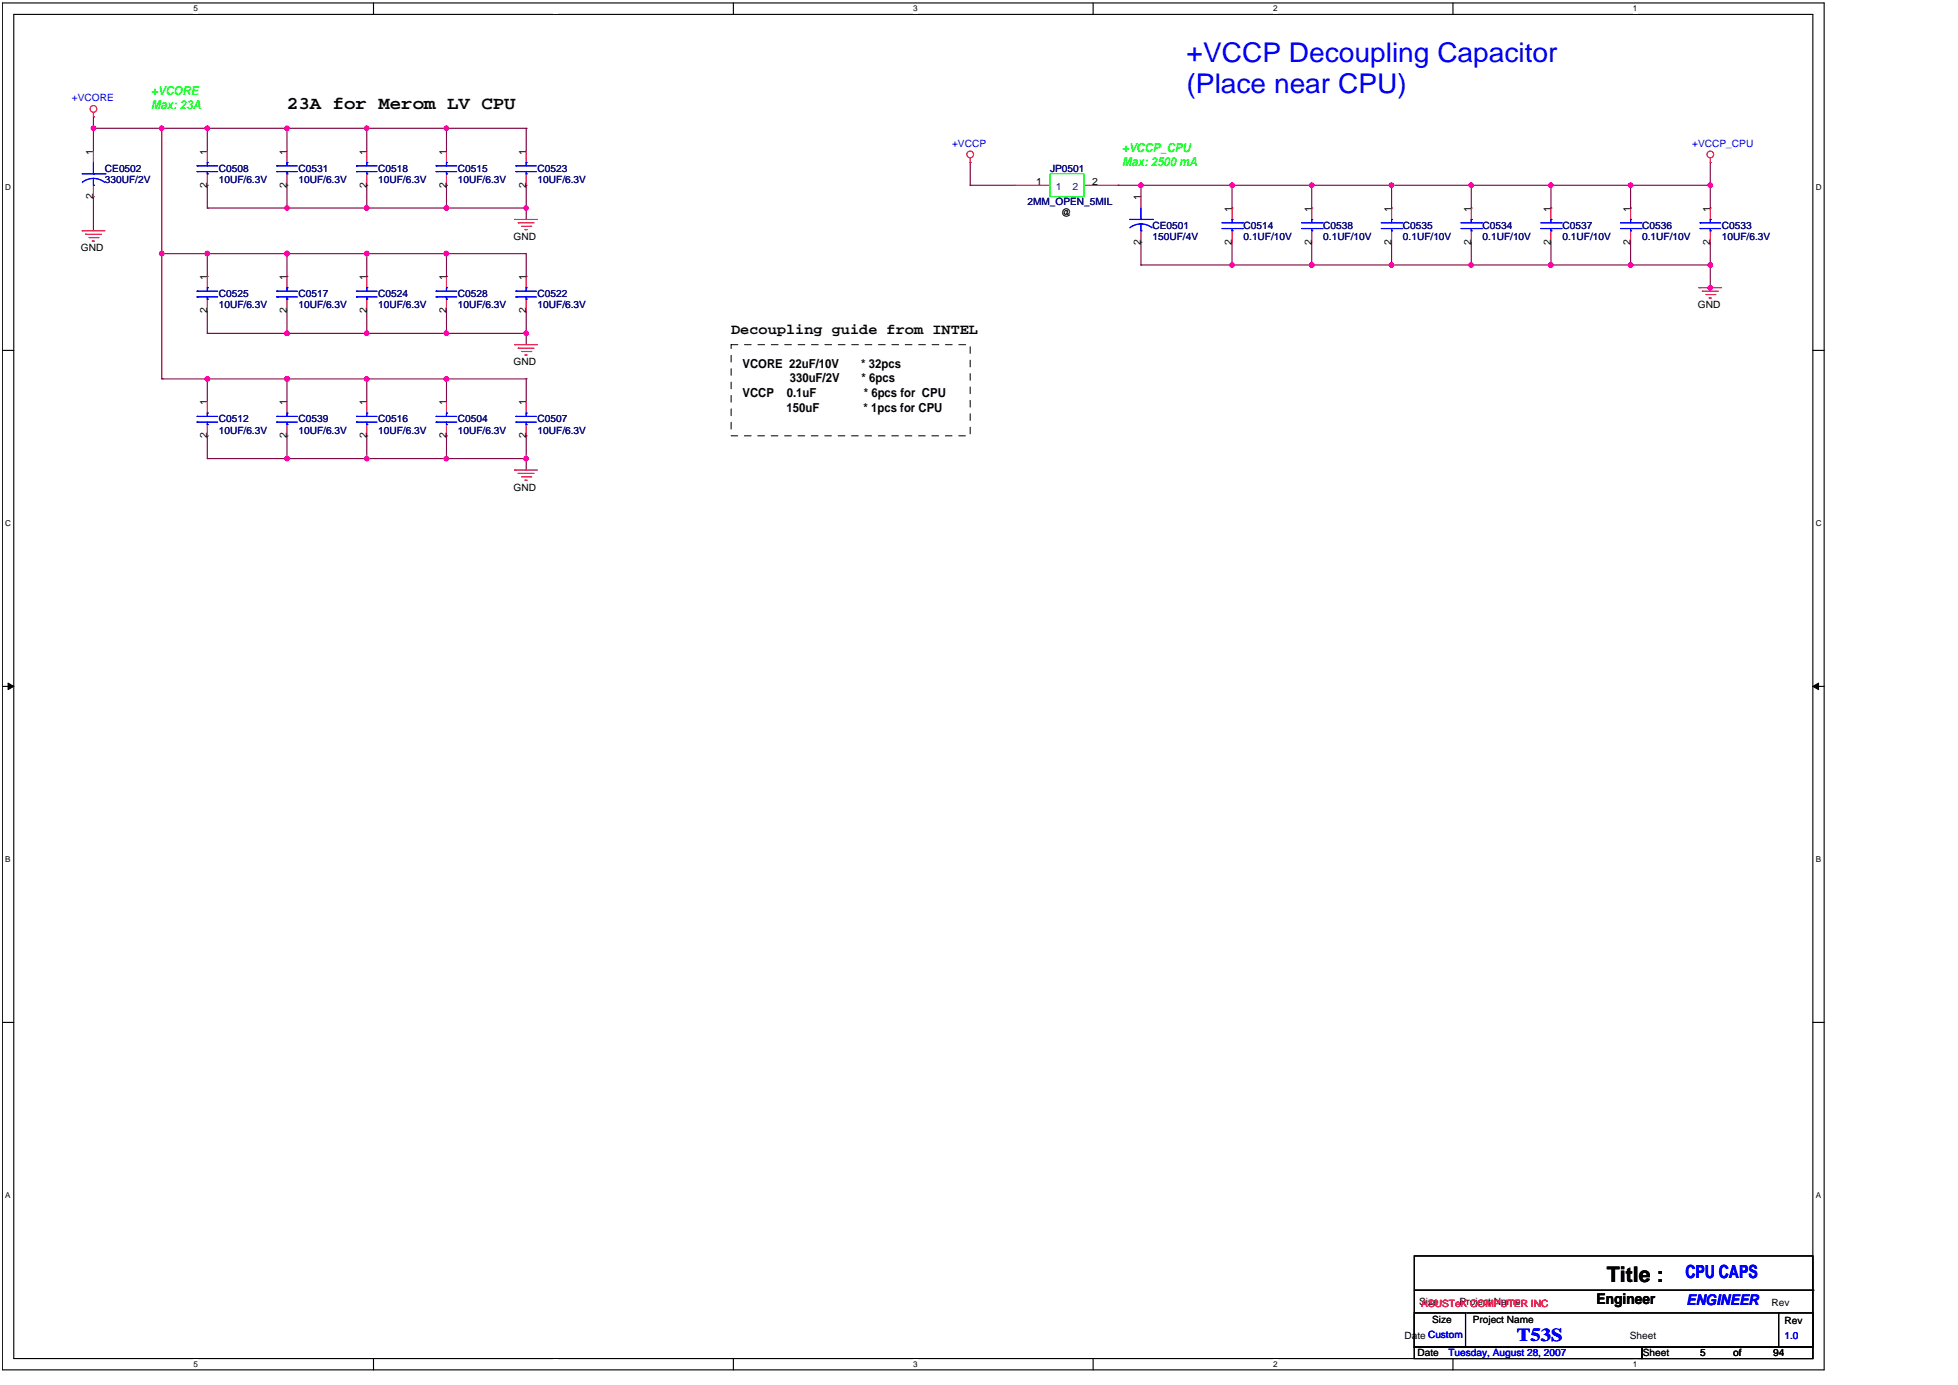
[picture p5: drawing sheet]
<svg xmlns="http://www.w3.org/2000/svg" width="297mm" height="210mm" viewBox="0 0 297 210" stroke-linecap="round" stroke-linejoin="round" font-family="sans-serif">
<path d="M.4 .4h276.3v207.3h-276.3zM2.1 2.2h272.9v203.8h-272.9z" fill="none" stroke="#000" stroke-width=".17"/>
<g fill="#fff">
<path d="M29.4 .6h.6v1.4h-.6z"/>
<path d="M29.4 206.2h.6v1.4h-.6z"/>
</g>
<path d="M56.7 .4v1.8M56.7 206v1.7" fill="none" stroke="#000" stroke-width=".17"/>
<g fill="#fff">
<path d="M83.9 .6h.7v1.4h-.7z"/>
<path d="M83.9 206.2h.7v1.4h-.7z"/>
</g>
<path d="M111.2 .4v1.8M111.2 206v1.7" fill="none" stroke="#000" stroke-width=".17"/>
<g fill="#fff">
<path d="M138.5 .6h.7v1.4h-.7z"/>
<path d="M138.5 206.2h.7v1.4h-.7z"/>
</g>
<path d="M165.8 .4v1.8M165.8 206v1.7" fill="none" stroke="#000" stroke-width=".17"/>
<g fill="#fff">
<path d="M193.1 .6h.6v1.4h-.6z"/>
<path d="M193.1 206.2h.6v1.4h-.6z"/>
</g>
<path d="M220.4 .4v1.8M220.4 206v1.7" fill="none" stroke="#000" stroke-width=".17"/>
<g fill="#fff">
<path d="M247.7 .6h.6v1.4h-.6z"/>
<path d="M247.7 206.2h.6v1.4h-.6z"/>
<path d="M.8 27.6h.8v1.4h-.8z"/>
<path d="M275.4 27.6h.9v1.4h-.9z"/>
<path d="M.8 78.6h.8v1.4h-.8z"/>
<path d="M275.4 78.6h.9v1.4h-.9z"/>
</g>
<path d="M.4 53.1h1.7M275 53.1h1.7" fill="none" stroke="#000" stroke-width=".17"/>
<g fill="#fff">
<path d="M.8 129.5h.8v1.4h-.8z"/>
<path d="M275.4 129.5h.8v1.4h-.8z"/>
</g>
<path d="M.4 104.1h1.7M275 104.1h1.7" fill="none" stroke="#000" stroke-width=".17"/>
<path d="M1.2 103.6l.9 .5-.9 .5zM275 104.1l.8-.5v1z" fill="#000"/>
<path d="M1.2 103.6l.9 .5-.9 .5zM275 104.1l.8-.5v1z" fill="none" stroke="#000" stroke-width=".15"/>
<g fill="#fff">
<path d="M.8 180.5h.8v1.4h-.8z"/>
<path d="M275.4 180.5h.8v1.4h-.8z"/>
</g>
<path d="M.4 155h1.7M275 155h1.7" fill="none" stroke="#000" stroke-width=".17"/>
<path d="M43.5 19.5h12.1M43.5 19.5h.1M31.4 38.5v3.4M31.4 41.9h.1" fill="none" stroke="#800040" stroke-width=".17"/>
<circle cx="43.5" cy="19.4" r=".33" fill="#f0f"/>
<circle cx="43.5" cy="19.4" r=".33" fill="none" stroke="#f0f" stroke-width=".17"/>
<path d="M67.7 19.5h12.1M67.7 19.5h.1" fill="none" stroke="#800040" stroke-width=".17"/>
<circle cx="67.7" cy="19.4" r=".33" fill="#f0f"/>
<circle cx="67.7" cy="19.4" r=".33" fill="none" stroke="#f0f" stroke-width=".17"/>
<path d="M79.8 19.5h.1M79.8 19.5v3.4M43.5 38.5v3.4M247.3 31.5h.1M247.3 28.1v3.4M43.5 50.5h12.1M43.5 41.9h.1M43.5 50.5h.1M67.7 50.5h.1M67.7 47.1v3.4M43.5 66.1h.1M43.5 66.1v3.4" fill="none" stroke="#800040" stroke-width=".17"/>
<circle cx="55.6" cy="50.5" r=".34" fill="#f0f"/>
<circle cx="55.6" cy="50.5" r=".34" fill="none" stroke="#f0f" stroke-width=".17"/>
<circle cx="43.5" cy="50.5" r=".34" fill="#f0f"/>
<circle cx="43.5" cy="50.5" r=".34" fill="none" stroke="#f0f" stroke-width=".17"/>
<path d="M24.5 19.5h.1M24.5 19.5h6.9M43.5 38.5h12.1M43.5 38.5h.1" fill="none" stroke="#800040" stroke-width=".17"/>
<circle cx="55.6" cy="38.4" r=".34" fill="#f0f"/>
<circle cx="55.6" cy="38.4" r=".34" fill="none" stroke="#f0f" stroke-width=".17"/>
<circle cx="43.5" cy="38.4" r=".34" fill="#f0f"/>
<circle cx="43.5" cy="38.4" r=".34" fill="none" stroke="#f0f" stroke-width=".17"/>
<path d="M67.7 57.4h12.1M67.7 57.4h.1" fill="none" stroke="#800040" stroke-width=".17"/>
<circle cx="67.7" cy="57.4" r=".34" fill="#f0f"/>
<circle cx="67.7" cy="57.4" r=".34" fill="none" stroke="#f0f" stroke-width=".17"/>
<path d="M67.7 38.5h12.1M67.7 38.5h.1" fill="none" stroke="#800040" stroke-width=".17"/>
<circle cx="67.7" cy="38.4" r=".34" fill="#f0f"/>
<circle cx="67.7" cy="38.4" r=".34" fill="none" stroke="#f0f" stroke-width=".17"/>
<path d="M31.4 38.5h12.1M31.4 38.5h.1" fill="none" stroke="#800040" stroke-width=".17"/>
<circle cx="43.5" cy="38.4" r=".34" fill="#f0f"/>
<circle cx="43.5" cy="38.4" r=".34" fill="none" stroke="#f0f" stroke-width=".17"/>
<circle cx="31.4" cy="38.4" r=".34" fill="#f0f"/>
<circle cx="31.4" cy="38.4" r=".34" fill="none" stroke="#f0f" stroke-width=".17"/>
<g fill="none" stroke="#800040" stroke-width=".17">
<path d="M31.4 28.1h.1M31.4 28.1v3.4M55.6 38.5v3.4M67.7 38.5v3.4M79.8 38.5v3.4M199 36.7v3.5M259.4 36.7v3.5M31.4 57.4h12.1M31.4 57.4h.1M55.6 41.9h.1M67.7 41.9h.1M79.8 57.4h.1"/>
<path d="M79.8 41.9h.1M79.8 57.4v3.5M199 40.2h.1M259.4 40.2h.1"/>
</g>
<circle cx="43.5" cy="57.4" r=".34" fill="#f0f"/>
<circle cx="43.5" cy="57.4" r=".34" fill="none" stroke="#f0f" stroke-width=".17"/>
<path d="M24.5 19.5h.1M24.5 19.5v19M55.6 19.5h.1M55.6 19.5v3.4" fill="none" stroke="#800040" stroke-width=".17"/>
<circle cx="24.5" cy="19.4" r=".33" fill="#f0f"/>
<circle cx="24.5" cy="19.4" r=".33" fill="none" stroke="#f0f" stroke-width=".17"/>
<path d="M43.5 19.5h.1M43.5 19.5v3.4M67.7 31.5h12.1M67.7 31.5h.1M55.6 69.5h.1M55.6 69.5h12.1" fill="none" stroke="#800040" stroke-width=".17"/>
<circle cx="79.8" cy="31.5" r=".33" fill="#f0f"/>
<circle cx="79.8" cy="31.5" r=".33" fill="none" stroke="#f0f" stroke-width=".17"/>
<circle cx="67.7" cy="31.5" r=".34" fill="#f0f"/>
<circle cx="67.7" cy="31.5" r=".34" fill="none" stroke="#f0f" stroke-width=".17"/>
<path d="M43.5 57.4h12.1M43.5 57.4h.1M43.5 57.4v3.5" fill="none" stroke="#800040" stroke-width=".17"/>
<circle cx="55.6" cy="57.4" r=".34" fill="#f0f"/>
<circle cx="55.6" cy="57.4" r=".34" fill="none" stroke="#f0f" stroke-width=".17"/>
<circle cx="43.5" cy="57.4" r=".34" fill="#f0f"/>
<circle cx="43.5" cy="57.4" r=".34" fill="none" stroke="#f0f" stroke-width=".17"/>
<path d="M31.4 19.5h.1M31.4 19.5v3.4M223.2 36.7v3.5M31.4 57.4h.1M31.4 57.4v3.5M67.7 57.4h.1M67.7 57.4v3.5M223.2 40.2h.1" fill="none" stroke="#800040" stroke-width=".17"/>
<circle cx="31.4" cy="57.4" r=".34" fill="#f0f"/>
<circle cx="31.4" cy="57.4" r=".34" fill="none" stroke="#f0f" stroke-width=".17"/>
<path d="M67.7 19.5h.1M67.7 19.5v3.4M147.2 24.6h.1M147.2 24.6v3.5M186.9 28.1h12.1M186.9 28.1h.1M55.6 57.4h.1M55.6 57.4v3.5" fill="none" stroke="#800040" stroke-width=".17"/>
<circle cx="186.9" cy="28.1" r=".33" fill="#f0f"/>
<circle cx="186.9" cy="28.1" r=".33" fill="none" stroke="#f0f" stroke-width=".17"/>
<path d="M223.2 31.5h.1M223.2 28.1v3.4" fill="none" stroke="#800040" stroke-width=".17"/>
<circle cx="223.1" cy="28.1" r=".33" fill="#f0f"/>
<circle cx="223.1" cy="28.1" r=".33" fill="none" stroke="#f0f" stroke-width=".17"/>
<path d="M43.5 31.5h12.1M43.5 31.5h.1M67.7 28.1h.1M67.7 28.1v3.4M147.2 28.1h.1M147.2 28.1h6.9M169.6 28.1h3.5M169.6 28.1h.1M186.9 31.5h.1M186.9 28.1v3.4M259.4 31.5h.1M259.4 28.1v3.4" fill="none" stroke="#800040" stroke-width=".17"/>
<circle cx="43.5" cy="31.5" r=".34" fill="#f0f"/>
<circle cx="43.5" cy="31.5" r=".34" fill="none" stroke="#f0f" stroke-width=".17"/>
<g fill="none" stroke="#800040" stroke-width=".17">
<path d="M31.4 31.5h.1M43.5 28.1h.1M43.5 28.1v3.4h-12.1M55.6 28.1h.1M55.6 28.1v3.4M79.8 28.1h.1M79.8 28.1v3.4M173.1 36.7h.1M173.1 28.1h.1M173.1 28.1v1.7M173.1 36.7v3.5M211.1 31.5h.1"/>
<path d="M211.1 28.1v3.4M235.3 31.5h.1M235.3 28.1v3.4M235.3 36.7v3.5M31.4 50.5h12.1M31.4 50.5h.1M31.4 47.1v3.4M55.6 50.5h.1M55.6 47.1v3.4M186.9 40.2h12.1M186.9 40.2h.1M235.3 40.2h.1"/>
<path d="M31.4 69.5h12.1M31.4 69.5h.1M55.6 66.1h.1M55.6 66.1v3.4M67.7 66.1h.1M67.7 66.1v3.4"/>
</g>
<circle cx="199" cy="40.2" r=".34" fill="#f0f"/>
<circle cx="199" cy="40.2" r=".34" fill="none" stroke="#f0f" stroke-width=".17"/>
<circle cx="186.9" cy="40.2" r=".34" fill="#f0f"/>
<circle cx="186.9" cy="40.2" r=".34" fill="none" stroke="#f0f" stroke-width=".17"/>
<path d="M247.3 36.7v3.5M211.1 40.2h12.1M211.1 40.2h.1M247.3 40.2h.1" fill="none" stroke="#800040" stroke-width=".17"/>
<circle cx="211.1" cy="40.2" r=".34" fill="#f0f"/>
<circle cx="211.1" cy="40.2" r=".34" fill="none" stroke="#f0f" stroke-width=".17"/>
<path d="M43.5 50.5h.1M43.5 47.1v3.4M31.4 66.1h.1M31.4 66.1v3.4M67.7 69.5h12.1M67.7 69.5h.1" fill="none" stroke="#800040" stroke-width=".17"/>
<circle cx="79.8" cy="69.5" r=".33" fill="#f0f"/>
<circle cx="79.8" cy="69.5" r=".33" fill="none" stroke="#f0f" stroke-width=".17"/>
<circle cx="67.7" cy="69.5" r=".34" fill="#f0f"/>
<circle cx="67.7" cy="69.5" r=".34" fill="none" stroke="#f0f" stroke-width=".17"/>
<path d="M43.5 69.5h12.1M43.5 69.5h.1" fill="none" stroke="#800040" stroke-width=".17"/>
<circle cx="55.6" cy="69.5" r=".34" fill="#f0f"/>
<circle cx="55.6" cy="69.5" r=".34" fill="none" stroke="#f0f" stroke-width=".17"/>
<circle cx="43.5" cy="69.5" r=".34" fill="#f0f"/>
<circle cx="43.5" cy="69.5" r=".34" fill="none" stroke="#f0f" stroke-width=".17"/>
<path d="M186.9 36.7v3.5M199 31.5h.1M199 28.1v3.4M211.1 36.7v3.5M79.8 50.5h.1M79.8 47.1v3.4M186.9 40.2h.1M211.1 40.2h.1M235.3 40.2h.1M235.3 40.2h12M79.8 66.1h.1M79.8 66.1v3.4" fill="none" stroke="#800040" stroke-width=".17"/>
<circle cx="235.2" cy="40.2" r=".33" fill="#f0f"/>
<circle cx="235.2" cy="40.2" r=".33" fill="none" stroke="#f0f" stroke-width=".17"/>
<path d="M235.3 28.1h.1M235.3 28.1h12" fill="none" stroke="#800040" stroke-width=".17"/>
<circle cx="235.2" cy="28.1" r=".33" fill="#f0f"/>
<circle cx="235.2" cy="28.1" r=".33" fill="none" stroke="#f0f" stroke-width=".17"/>
<path d="M199 28.1h.1M199 28.1h12.1" fill="none" stroke="#800040" stroke-width=".17"/>
<circle cx="199" cy="28.1" r=".33" fill="#f0f"/>
<circle cx="199" cy="28.1" r=".33" fill="none" stroke="#f0f" stroke-width=".17"/>
<path d="M199 40.2h.1M199 40.2h12.1" fill="none" stroke="#800040" stroke-width=".17"/>
<circle cx="199" cy="40.2" r=".34" fill="#f0f"/>
<circle cx="199" cy="40.2" r=".34" fill="none" stroke="#f0f" stroke-width=".17"/>
<path d="M173.1 40.2h.1M173.1 40.2h13.8M223.2 40.2h12.1M223.2 40.2h.1" fill="none" stroke="#800040" stroke-width=".17"/>
<circle cx="235.2" cy="40.2" r=".33" fill="#f0f"/>
<circle cx="235.2" cy="40.2" r=".33" fill="none" stroke="#f0f" stroke-width=".17"/>
<circle cx="223.1" cy="40.2" r=".34" fill="#f0f"/>
<circle cx="223.1" cy="40.2" r=".34" fill="none" stroke="#f0f" stroke-width=".17"/>
<path d="M247.3 40.2h12.1M247.3 40.2h.1M79.8 69.5h.1M79.8 69.5v1.8" fill="none" stroke="#800040" stroke-width=".17"/>
<circle cx="259.4" cy="40.2" r=".34" fill="#f0f"/>
<circle cx="259.4" cy="40.2" r=".34" fill="none" stroke="#f0f" stroke-width=".17"/>
<circle cx="247.3" cy="40.2" r=".34" fill="#f0f"/>
<circle cx="247.3" cy="40.2" r=".34" fill="none" stroke="#f0f" stroke-width=".17"/>
<path d="M247.3 28.1h12.1M247.3 28.1h.1" fill="none" stroke="#800040" stroke-width=".17"/>
<circle cx="259.4" cy="28.1" r=".33" fill="#f0f"/>
<circle cx="259.4" cy="28.1" r=".33" fill="none" stroke="#f0f" stroke-width=".17"/>
<circle cx="247.3" cy="28.1" r=".33" fill="#f0f"/>
<circle cx="247.3" cy="28.1" r=".33" fill="none" stroke="#f0f" stroke-width=".17"/>
<path d="M55.6 19.5h.1M55.6 19.5h12.1M55.6 38.5h.1M55.6 38.5h12.1M259.4 28.1h.1M259.4 24.6v3.5M24.5 57.4h.1M24.5 57.4h6.9M55.6 57.4h.1M55.6 50.5h.1M55.6 57.4h12.1M55.6 50.5h12.1" fill="none" stroke="#800040" stroke-width=".17"/>
<circle cx="55.6" cy="19.4" r=".33" fill="#f0f"/>
<circle cx="55.6" cy="19.4" r=".33" fill="none" stroke="#f0f" stroke-width=".17"/>
<path d="M31.4 19.5h12.1M31.4 19.5h.1" fill="none" stroke="#800040" stroke-width=".17"/>
<circle cx="31.5" cy="19.4" r=".33" fill="#f0f"/>
<circle cx="31.5" cy="19.4" r=".33" fill="none" stroke="#f0f" stroke-width=".17"/>
<path d="M55.6 31.5h.1M55.6 31.5h12.1" fill="none" stroke="#800040" stroke-width=".17"/>
<circle cx="55.6" cy="31.5" r=".34" fill="#f0f"/>
<circle cx="55.6" cy="31.5" r=".34" fill="none" stroke="#f0f" stroke-width=".17"/>
<path d="M24.5 38.5h.1M24.5 38.5v18.9" fill="none" stroke="#800040" stroke-width=".17"/>
<circle cx="24.5" cy="38.4" r=".34" fill="#f0f"/>
<circle cx="24.5" cy="38.4" r=".34" fill="none" stroke="#f0f" stroke-width=".17"/>
<path d="M14.2 19.5h.1M14.2 19.5v3.4M14.2 29.8h.1M14.2 29.8v5.2M24.5 38.5h.1M24.5 38.5h6.9" fill="none" stroke="#800040" stroke-width=".17"/>
<circle cx="14.2" cy="19.4" r=".33" fill="#f0f"/>
<circle cx="14.2" cy="19.4" r=".33" fill="none" stroke="#f0f" stroke-width=".17"/>
<path d="M14.2 19.5h10.3M14.2 19.5h.1M14.2 17.7h.1M14.2 17.7v1.8M67.7 50.5h12.1M67.7 50.5h.1" fill="none" stroke="#800040" stroke-width=".17"/>
<circle cx="67.7" cy="50.5" r=".34" fill="#f0f"/>
<circle cx="67.7" cy="50.5" r=".34" fill="none" stroke="#f0f" stroke-width=".17"/>
<path d="M79.8 31.5h.1M79.8 31.5v1.8M79.8 50.5h.1M79.8 50.5v1.8" fill="none" stroke="#800040" stroke-width=".17"/>
<circle cx="79.8" cy="50.5" r=".33" fill="#f0f"/>
<circle cx="79.8" cy="50.5" r=".33" fill="none" stroke="#f0f" stroke-width=".17"/>
<path d="M259.4 43.6h.1M259.4 40.2v3.4" fill="none" stroke="#800040" stroke-width=".17"/>
<circle cx="259.4" cy="43.6" r=".34" fill="#f0f"/>
<circle cx="259.4" cy="43.6" r=".34" fill="none" stroke="#f0f" stroke-width=".17"/>
<path d="M173.1 28.1h.1M173.1 28.1h13.8M223.2 28.1h12.1M223.2 28.1h.1" fill="none" stroke="#800040" stroke-width=".17"/>
<circle cx="173.1" cy="28.1" r=".33" fill="#f0f"/>
<circle cx="173.1" cy="28.1" r=".33" fill="none" stroke="#f0f" stroke-width=".17"/>
<path d="M211.1 28.1h12.1M211.1 28.1h.1" fill="none" stroke="#800040" stroke-width=".17"/>
<circle cx="211.1" cy="28.1" r=".33" fill="#f0f"/>
<circle cx="211.1" cy="28.1" r=".33" fill="none" stroke="#f0f" stroke-width=".17"/>
<g fill="none" stroke="#f00" stroke-width=".17">
<path d="M14.2 17.7h.1M14.2 17v.7M12.5 35h.1M12.5 35h3.4M13 35.5h.1M13 35.5h2.4M13.5 36h1.4M14 36.6h.3M14 36.6h.1M14.2 22.9v1.7M14.2 28.1v1.7M14.9 36h.1"/>
<path d="M31.4 22.9v1.7M31.4 26.4v1.7M43.5 22.9v1.7M43.5 26.4v1.7M55.6 22.9v1.7M55.6 26.4v1.7M67.7 22.9v1.7M67.7 26.4v1.7M78.1 33.3h3.4M78.1 33.3h.1M78.6 33.8h2.4M78.6 33.8h.1"/>
<path d="M79.1 34.3h1.4M79.6 34.8h.4M79.6 34.8h.1M79.8 22.9v1.7M79.8 26.4v1.7M80.5 34.3h.1M147.2 24.6h.1M147.2 23.9v.7M154.1 28.1h5.2M164.4 28.1h5.2M173.1 29.8v1.7M173.1 35v1.7"/>
<path d="M186.9 31.5v1.8M186.9 35v1.7M199 31.5v1.8M199 35v1.7M211.1 31.5v1.8M211.1 35v1.7M223.2 31.5v1.8M223.2 35v1.7M235.3 31.5v1.8M235.3 35v1.7M247.3 31.5v1.8M247.3 35v1.7"/>
<path d="M259.4 24.6h.1M259.4 23.9v.7M259.4 31.5v1.8M259.4 35v1.7M31.4 41.9v1.7M31.4 45.4v1.7M43.5 41.9v1.7M43.5 45.4v1.7M55.6 41.9v1.7M55.6 45.4v1.7M67.7 41.9v1.7M67.7 45.4v1.7"/>
<path d="M78.1 52.3h3.4M78.1 52.3h.1M78.6 52.8h2.4M78.6 52.8h.1M79.1 53.3h1.4M79.6 53.8h.4M79.6 53.8h.1M79.8 41.9v1.7M79.8 45.4v1.7M80.5 53.3h.1M257.7 43.6h3.5M257.7 43.6h.1"/>
<path d="M258.2 44.2h2.5M258.2 44.2h.1M258.7 44.7h1.4M259.3 45.2h.3M259.3 45.2h.1M260.1 44.7h.1M31.4 60.9v1.7M31.4 64.4v1.7M43.5 60.9v1.7M43.5 64.4v1.7M55.6 60.9v1.7M55.6 64.4v1.7"/>
<path d="M67.7 60.9v1.7M67.7 64.4v1.7M78.1 71.3h3.4M78.1 71.3h.1M78.6 71.8h2.4M78.6 71.8h.1M79.1 72.3h1.4M79.6 72.8h.4M79.6 72.8h.1M79.8 60.9v1.7M79.8 64.4v1.7M80.5 72.3h.1"/>
<circle cx="14.2" cy="16.5" r=".51"/>
<circle cx="147.2" cy="23.4" r=".51"/>
<circle cx="259.4" cy="23.4" r=".51"/>
</g>
<path d="M214.5 190.4h60.5v13.9h-60.5zM214.5 199.1h7.8v5.2h-7.8zM214.5 195.6h60.5M222.5 199.1h47.3M269.8 199.1h5.2v5.2h-5.2zM269.8 199.1h.1M275 195.6h.1M214.5 204.3h34.6v1.7h-34.6zM249.1 204.3h25.9v1.7h-25.9z" fill="none" stroke="#000" stroke-width=".17"/>
<path d="M110.9 52.3h36.3v13.8h-36.3z" fill="none" stroke="#000" stroke-width=".15" stroke-dasharray="1 1 1 1 1 1 1 1"/>
<g fill="none" stroke="#00f" stroke-width=".17">
<path d="M12.5 26.4h3.4M14.2 27.1l-1.1 .2-.6 .3M14.2 27.1h.7l1 .5M14.2 28.1h.1M14.2 26.4h.1M14.2 24.6v1.8M14.2 27.1v1M15.9 26.4h.1M29.9 25.1h.1M29.9 26h.1M29.9 25.1h3.1M29.9 26h3.1"/>
<path d="M31.4 24.6h.1M31.4 26.4h.1M31.4 24.6v.5M31.4 26v.4M42 25.1h3.1M42 26h3.1M42 25.1h.1M42 26h.1M43.5 24.6h.1M43.5 26.4h.1M43.5 24.6v.5M43.5 26v.4"/>
<path d="M54.1 25.1h3.1M54.1 26h3.1M54.1 25.1h.1M54.1 26h.1M55.6 24.6h.1M55.6 26.4h.1M55.6 24.6v.5M55.6 26v.4M66.2 25.1h.1M66.2 26h.1M66.2 25.1h3.1M66.2 26h3.1"/>
<path d="M67.7 24.6h.1M67.7 26.4h.1M67.7 24.6v.5M67.7 26v.4M78.3 25.1h3.1M78.3 26h3.1M78.3 25.1h.1M78.3 26h.1M79.8 24.6h.1M79.8 26.4h.1M79.8 24.6v.5M79.8 26v.4"/>
<path d="M171.4 33.3h3.4M173.1 34l-1.1 .2-.6 .3M173.1 34h.7l.9 .5M173.1 35h.1M173.1 33.3h.1M173.1 31.5v1.8M173.1 34v1M174.8 33.3h.1M185.3 33.8h3.2M185.3 34.7h3.2M186.9 33.3h.1M186.9 35h.1"/>
<path d="M186.9 33.3v.5M186.9 34.7v.3M188.5 33.8h.1M188.5 34.7h.1M197.4 33.8h3.1M197.4 34.7h3.1M199 33.3h.1M199 35h.1M199 33.3v.5M199 34.7v.3M200.5 33.8h.1M200.5 34.7h.1"/>
<path d="M209.5 33.8h3.1M209.5 34.7h3.1M211.1 33.3h.1M211.1 35h.1M211.1 33.3v.5M211.1 34.7v.3M212.6 33.8h.1M212.6 34.7h.1M221.6 33.8h3.1M221.6 34.7h3.1M223.2 33.3h.1M223.2 35h.1"/>
<path d="M223.2 33.3v.5M223.2 34.7v.3M224.7 33.8h.1M224.7 34.7h.1M233.7 33.8h3.1M233.7 34.7h3.1M235.3 33.3h.1M235.3 35h.1M235.3 33.3v.5M235.3 34.7v.3M236.8 33.8h.1M236.8 34.7h.1"/>
<path d="M245.8 33.8h3.1M245.8 34.7h3.1M247.3 33.3h.1M247.3 35h.1M247.3 33.3v.5M247.3 34.7v.3M248.9 33.8h.1M248.9 34.7h.1M257.9 33.8h3.1M257.9 34.7h3.1M257.9 33.8h.1M257.9 34.7h.1"/>
<path d="M259.4 33.3h.1M259.4 35h.1M259.4 33.3v.5M259.4 34.7v.3M29.9 44.2h.1M29.9 45h.1M29.9 44.2h3.1M29.9 45h3.1M31.4 43.6h.1M31.4 45.4h.1M31.4 43.6v.6M31.4 45v.4"/>
<path d="M42 44.2h3.1M42 45h3.1M42 44.2h.1M42 45h.1M43.5 43.6h.1M43.5 45.4h.1M43.5 43.6v.6M43.5 45v.4M54.1 44.2h3.1M54.1 45h3.1M54.1 44.2h.1M54.1 45h.1"/>
<path d="M55.6 43.6h.1M55.6 45.4h.1M55.6 43.6v.6M55.6 45v.4M66.2 44.2h.1M66.2 45h.1M66.2 44.2h3.1M66.2 45h3.1M67.7 43.6h.1M67.7 45.4h.1M67.7 43.6v.6M67.7 45v.4"/>
<path d="M78.3 44.2h3.1M78.3 45h3.1M78.3 44.2h.1M78.3 45h.1M79.8 43.6h.1M79.8 45.4h.1M79.8 43.6v.6M79.8 45v.4M29.9 63.1h.1M29.9 64h.1M29.9 63.1h3.1M29.9 64h3.1"/>
<path d="M31.4 62.6h.1M31.4 64.4h.1M31.4 62.6v.5M31.4 64v.4M42 63.1h3.1M42 64h3.1M42 63.1h.1M42 64h.1M43.5 62.6h.1M43.5 64.4h.1M43.5 62.6v.5M43.5 64v.4"/>
<path d="M54.1 63.1h3.1M54.1 64h3.1M54.1 63.1h.1M54.1 64h.1M55.6 62.6h.1M55.6 64.4h.1M55.6 62.6v.5M55.6 64v.4M66.2 63.1h.1M66.2 64h.1M66.2 63.1h3.1M66.2 64h3.1"/>
<path d="M67.7 62.6h.1M67.7 64.4h.1M67.7 62.6v.5M67.7 64v.4M78.3 63.1h3.1M78.3 64h3.1M78.3 63.1h.1M78.3 64h.1M79.8 62.6h.1M79.8 64.4h.1M79.8 62.6v.5M79.8 64v.4"/>
</g>
<path d="M159.3 26.4h5.1v3.4h-5.1z" fill="none" stroke="#00ff80" stroke-width=".17"/>
<circle cx="43.5" cy="19.4" r=".33" fill="#f0f"/>
<circle cx="43.5" cy="19.4" r=".33" fill="none" stroke="#f0f" stroke-width=".17"/>
<circle cx="67.7" cy="19.4" r=".33" fill="#f0f"/>
<circle cx="67.7" cy="19.4" r=".33" fill="none" stroke="#f0f" stroke-width=".17"/>
<circle cx="55.6" cy="50.5" r=".34" fill="#f0f"/>
<circle cx="55.6" cy="50.5" r=".34" fill="none" stroke="#f0f" stroke-width=".17"/>
<circle cx="43.5" cy="50.5" r=".34" fill="#f0f"/>
<circle cx="43.5" cy="50.5" r=".34" fill="none" stroke="#f0f" stroke-width=".17"/>
<circle cx="55.6" cy="38.4" r=".34" fill="#f0f"/>
<circle cx="55.6" cy="38.4" r=".34" fill="none" stroke="#f0f" stroke-width=".17"/>
<circle cx="43.5" cy="38.4" r=".34" fill="#f0f"/>
<circle cx="43.5" cy="38.4" r=".34" fill="none" stroke="#f0f" stroke-width=".17"/>
<circle cx="67.7" cy="57.4" r=".34" fill="#f0f"/>
<circle cx="67.7" cy="57.4" r=".34" fill="none" stroke="#f0f" stroke-width=".17"/>
<circle cx="67.7" cy="38.4" r=".34" fill="#f0f"/>
<circle cx="67.7" cy="38.4" r=".34" fill="none" stroke="#f0f" stroke-width=".17"/>
<circle cx="43.5" cy="38.4" r=".34" fill="#f0f"/>
<circle cx="43.5" cy="38.4" r=".34" fill="none" stroke="#f0f" stroke-width=".17"/>
<circle cx="31.4" cy="38.4" r=".34" fill="#f0f"/>
<circle cx="31.4" cy="38.4" r=".34" fill="none" stroke="#f0f" stroke-width=".17"/>
<circle cx="43.5" cy="57.4" r=".34" fill="#f0f"/>
<circle cx="43.5" cy="57.4" r=".34" fill="none" stroke="#f0f" stroke-width=".17"/>
<circle cx="24.5" cy="19.4" r=".33" fill="#f0f"/>
<circle cx="24.5" cy="19.4" r=".33" fill="none" stroke="#f0f" stroke-width=".17"/>
<circle cx="79.8" cy="31.5" r=".33" fill="#f0f"/>
<circle cx="79.8" cy="31.5" r=".33" fill="none" stroke="#f0f" stroke-width=".17"/>
<circle cx="67.7" cy="31.5" r=".34" fill="#f0f"/>
<circle cx="67.7" cy="31.5" r=".34" fill="none" stroke="#f0f" stroke-width=".17"/>
<circle cx="55.6" cy="57.4" r=".34" fill="#f0f"/>
<circle cx="55.6" cy="57.4" r=".34" fill="none" stroke="#f0f" stroke-width=".17"/>
<circle cx="43.5" cy="57.4" r=".34" fill="#f0f"/>
<circle cx="43.5" cy="57.4" r=".34" fill="none" stroke="#f0f" stroke-width=".17"/>
<circle cx="31.4" cy="57.4" r=".34" fill="#f0f"/>
<circle cx="31.4" cy="57.4" r=".34" fill="none" stroke="#f0f" stroke-width=".17"/>
<circle cx="186.9" cy="28.1" r=".33" fill="#f0f"/>
<circle cx="186.9" cy="28.1" r=".33" fill="none" stroke="#f0f" stroke-width=".17"/>
<circle cx="223.1" cy="28.1" r=".33" fill="#f0f"/>
<circle cx="223.1" cy="28.1" r=".33" fill="none" stroke="#f0f" stroke-width=".17"/>
<circle cx="43.5" cy="31.5" r=".34" fill="#f0f"/>
<circle cx="43.5" cy="31.5" r=".34" fill="none" stroke="#f0f" stroke-width=".17"/>
<circle cx="199" cy="40.2" r=".34" fill="#f0f"/>
<circle cx="199" cy="40.2" r=".34" fill="none" stroke="#f0f" stroke-width=".17"/>
<circle cx="186.9" cy="40.2" r=".34" fill="#f0f"/>
<circle cx="186.9" cy="40.2" r=".34" fill="none" stroke="#f0f" stroke-width=".17"/>
<circle cx="211.1" cy="40.2" r=".34" fill="#f0f"/>
<circle cx="211.1" cy="40.2" r=".34" fill="none" stroke="#f0f" stroke-width=".17"/>
<circle cx="79.8" cy="69.5" r=".33" fill="#f0f"/>
<circle cx="79.8" cy="69.5" r=".33" fill="none" stroke="#f0f" stroke-width=".17"/>
<circle cx="67.7" cy="69.5" r=".34" fill="#f0f"/>
<circle cx="67.7" cy="69.5" r=".34" fill="none" stroke="#f0f" stroke-width=".17"/>
<circle cx="55.6" cy="69.5" r=".34" fill="#f0f"/>
<circle cx="55.6" cy="69.5" r=".34" fill="none" stroke="#f0f" stroke-width=".17"/>
<circle cx="43.5" cy="69.5" r=".34" fill="#f0f"/>
<circle cx="43.5" cy="69.5" r=".34" fill="none" stroke="#f0f" stroke-width=".17"/>
<circle cx="235.2" cy="40.2" r=".33" fill="#f0f"/>
<circle cx="235.2" cy="40.2" r=".33" fill="none" stroke="#f0f" stroke-width=".17"/>
<circle cx="235.2" cy="28.1" r=".33" fill="#f0f"/>
<circle cx="235.2" cy="28.1" r=".33" fill="none" stroke="#f0f" stroke-width=".17"/>
<circle cx="199" cy="28.1" r=".33" fill="#f0f"/>
<circle cx="199" cy="28.1" r=".33" fill="none" stroke="#f0f" stroke-width=".17"/>
<circle cx="199" cy="40.2" r=".34" fill="#f0f"/>
<circle cx="199" cy="40.2" r=".34" fill="none" stroke="#f0f" stroke-width=".17"/>
<circle cx="235.2" cy="40.2" r=".33" fill="#f0f"/>
<circle cx="235.2" cy="40.2" r=".33" fill="none" stroke="#f0f" stroke-width=".17"/>
<circle cx="223.1" cy="40.2" r=".34" fill="#f0f"/>
<circle cx="223.1" cy="40.2" r=".34" fill="none" stroke="#f0f" stroke-width=".17"/>
<circle cx="259.4" cy="40.2" r=".34" fill="#f0f"/>
<circle cx="259.4" cy="40.2" r=".34" fill="none" stroke="#f0f" stroke-width=".17"/>
<circle cx="247.3" cy="40.2" r=".34" fill="#f0f"/>
<circle cx="247.3" cy="40.2" r=".34" fill="none" stroke="#f0f" stroke-width=".17"/>
<circle cx="259.4" cy="28.1" r=".33" fill="#f0f"/>
<circle cx="259.4" cy="28.1" r=".33" fill="none" stroke="#f0f" stroke-width=".17"/>
<circle cx="247.3" cy="28.1" r=".33" fill="#f0f"/>
<circle cx="247.3" cy="28.1" r=".33" fill="none" stroke="#f0f" stroke-width=".17"/>
<circle cx="55.6" cy="19.4" r=".33" fill="#f0f"/>
<circle cx="55.6" cy="19.4" r=".33" fill="none" stroke="#f0f" stroke-width=".17"/>
<circle cx="31.5" cy="19.4" r=".33" fill="#f0f"/>
<circle cx="31.5" cy="19.4" r=".33" fill="none" stroke="#f0f" stroke-width=".17"/>
<circle cx="55.6" cy="31.5" r=".34" fill="#f0f"/>
<circle cx="55.6" cy="31.5" r=".34" fill="none" stroke="#f0f" stroke-width=".17"/>
<circle cx="24.5" cy="38.4" r=".34" fill="#f0f"/>
<circle cx="24.5" cy="38.4" r=".34" fill="none" stroke="#f0f" stroke-width=".17"/>
<circle cx="14.2" cy="19.4" r=".33" fill="#f0f"/>
<circle cx="14.2" cy="19.4" r=".33" fill="none" stroke="#f0f" stroke-width=".17"/>
<circle cx="67.7" cy="50.5" r=".34" fill="#f0f"/>
<circle cx="67.7" cy="50.5" r=".34" fill="none" stroke="#f0f" stroke-width=".17"/>
<circle cx="79.8" cy="50.5" r=".33" fill="#f0f"/>
<circle cx="79.8" cy="50.5" r=".33" fill="none" stroke="#f0f" stroke-width=".17"/>
<circle cx="259.4" cy="43.6" r=".34" fill="#f0f"/>
<circle cx="259.4" cy="43.6" r=".34" fill="none" stroke="#f0f" stroke-width=".17"/>
<circle cx="173.1" cy="28.1" r=".33" fill="#f0f"/>
<circle cx="173.1" cy="28.1" r=".33" fill="none" stroke="#f0f" stroke-width=".17"/>
<circle cx="211.1" cy="28.1" r=".33" fill="#f0f"/>
<circle cx="211.1" cy="28.1" r=".33" fill="none" stroke="#f0f" stroke-width=".17"/>
<g font-size="4.1" fill="#00f">
<text x="180" y="9.3">+VCCP Decoupling Capacitor</text>
<text x="180" y="14">(Place near CPU)</text>
</g>
<text font-size="3.3" x="243.7" y="194.4">Title :</text>
<text font-size="2.7" x="43.5" y="16.6">23A for Merom LV CPU</text>
<g font-size="2.7" fill="#00f">
<text x="255.6" y="193.7">CPU CAPS</text>
<text x="230.1" y="203.4">T53S</text>
</g>
<g font-size="2.2">
<text x="110.9" y="50.7">Decoupling guide from INTEL</text>
<text x="242.2" y="197.7">Engineer</text>
</g>
<text font-size="2.2" fill="#00f" x="255.8" y="197.8">ENGINEER</text>
<g font-size="1.9" fill="#0f0">
<text x="22.9" y="14.4">+VCORE</text>
<text x="22.9" y="16.6">Max: 23A</text>
<text x="170.2" y="23">+VCCP_CPU</text>
<text x="170.2" y="25.2">Max: 2500 mA</text>
</g>
<g font-size="1.9">
<text x="112.6" y="55.8">VCORE 22uF/10V</text>
<text x="119.8" y="58">330uF/2V</text>
<text x="130.6" y="55.8">* 32pcs</text>
<text x="130.7" y="58">* 6pcs</text>
<text x="112.6" y="60.2">VCCP</text>
<text x="119.3" y="62.5">150uF</text>
<text x="119.3" y="60.2">0.1uF</text>
<text x="131" y="62.5">* 1pcs for CPU</text>
<text x="131" y="60.2">* 6pcs for CPU</text>
</g>
<g font-size="1.5" fill="#00f">
<text x="10.9" y="15.3">+VCORE</text>
<text x="144.4" y="22.2">+VCCP</text>
<text x="256.7" y="22.2">+VCCP_CPU</text>
<text x="216.6" y="202.9">Custom</text>
<text x="270.7" y="203.1">1.0</text>
<text x="219.7" y="205.6">Tuesday, August 28, 2007</text>
</g>
<g font-size="1.5">
<text x="14.2" y="23.4" transform="rotate(-90 14.2 23.4)">1</text>
<text x="31.4" y="23.4" transform="rotate(-90 31.4 23.4)">1</text>
<text x="43.5" y="23.4" transform="rotate(-90 43.5 23.4)">1</text>
<text x="55.6" y="23.4" transform="rotate(-90 55.6 23.4)">1</text>
<text x="67.7" y="23.4" transform="rotate(-90 67.7 23.4)">1</text>
<text x="79.8" y="23.4" transform="rotate(-90 79.8 23.4)">1</text>
<text x="31.4" y="28.5" transform="rotate(-90 31.4 28.5)">2</text>
<text x="43.5" y="28.5" transform="rotate(-90 43.5 28.5)">2</text>
<text x="55.6" y="28.5" transform="rotate(-90 55.6 28.5)">2</text>
<text x="67.7" y="28.5" transform="rotate(-90 67.7 28.5)">2</text>
<text x="79.8" y="28.5" transform="rotate(-90 79.8 28.5)">2</text>
<text x="157.2" y="28.1">1</text>
<text x="165.7" y="28.1">2</text>
<text x="14.2" y="30.2" transform="rotate(-90 14.2 30.2)">2</text>
<text x="161" y="32.8">@</text>
<text x="173.1" y="30.3" transform="rotate(-90 173.1 30.3)">1</text>
<text x="186.9" y="32.1" transform="rotate(-90 186.9 32.1)">1</text>
<text x="199" y="32.1" transform="rotate(-90 199 32.1)">1</text>
<text x="211.1" y="32.1" transform="rotate(-90 211.1 32.1)">1</text>
<text x="223.2" y="32.1" transform="rotate(-90 223.2 32.1)">1</text>
<text x="235.2" y="32.1" transform="rotate(-90 235.2 32.1)">1</text>
<text x="247.3" y="32.1" transform="rotate(-90 247.3 32.1)">1</text>
<text x="259.4" y="32.1" transform="rotate(-90 259.4 32.1)">1</text>
<text x="12.3" y="38.1">GND</text>
<text x="77.9" y="36.4">GND</text>
<text x="173.1" y="37.1" transform="rotate(-90 173.1 37.1)">2</text>
<text x="186.9" y="37.1" transform="rotate(-90 186.9 37.1)">2</text>
<text x="199" y="37.1" transform="rotate(-90 199 37.1)">2</text>
<text x="211.1" y="37.1" transform="rotate(-90 211.1 37.1)">2</text>
<text x="223.2" y="37.1" transform="rotate(-90 223.2 37.1)">2</text>
<text x="235.2" y="37.1" transform="rotate(-90 235.2 37.1)">2</text>
<text x="247.3" y="37.1" transform="rotate(-90 247.3 37.1)">2</text>
<text x="259.4" y="37.1" transform="rotate(-90 259.4 37.1)">2</text>
<text x="31.4" y="47.5" transform="rotate(-90 31.4 47.5)">2</text>
<text x="31.4" y="42.4" transform="rotate(-90 31.4 42.4)">1</text>
<text x="43.5" y="47.5" transform="rotate(-90 43.5 47.5)">2</text>
<text x="43.5" y="42.4" transform="rotate(-90 43.5 42.4)">1</text>
<text x="55.6" y="47.5" transform="rotate(-90 55.6 47.5)">2</text>
<text x="55.6" y="42.4" transform="rotate(-90 55.6 42.4)">1</text>
<text x="67.7" y="47.5" transform="rotate(-90 67.7 47.5)">2</text>
<text x="67.7" y="42.4" transform="rotate(-90 67.7 42.4)">1</text>
<text x="79.8" y="47.5" transform="rotate(-90 79.8 47.5)">2</text>
<text x="79.8" y="42.4" transform="rotate(-90 79.8 42.4)">1</text>
<text x="257.5" y="46.8">GND</text>
<text x="77.9" y="55.4">GND</text>
<text x="31.4" y="61.4" transform="rotate(-90 31.4 61.4)">1</text>
<text x="43.5" y="61.4" transform="rotate(-90 43.5 61.4)">1</text>
<text x="55.6" y="61.4" transform="rotate(-90 55.6 61.4)">1</text>
<text x="67.7" y="61.4" transform="rotate(-90 67.7 61.4)">1</text>
<text x="79.8" y="61.4" transform="rotate(-90 79.8 61.4)">1</text>
<text x="31.4" y="66.5" transform="rotate(-90 31.4 66.5)">2</text>
<text x="43.5" y="66.5" transform="rotate(-90 43.5 66.5)">2</text>
<text x="55.6" y="66.5" transform="rotate(-90 55.6 66.5)">2</text>
<text x="67.7" y="66.5" transform="rotate(-90 67.7 66.5)">2</text>
<text x="79.8" y="66.5" transform="rotate(-90 79.8 66.5)">2</text>
<text x="77.9" y="74.4">GND</text>
<text x="215.3" y="197.9">Size</text>
<text x="221.4" y="197.9">Project Name</text>
<text x="213" y="203">Date Custom</text>
<text x="217.2" y="200.6">Size</text>
<text x="223.4" y="200.6">Project Name</text>
<text x="247.2" y="203">Sheet</text>
<text x="268.7" y="198.1">Rev</text>
<text x="270.7" y="200.8">Rev</text>
<text x="215" y="205.7">Date</text>
<text x="249.2" y="205.7">Sheet</text>
<text x="257.9" y="205.7">5</text>
<text x="262.9" y="205.7">of</text>
<text x="269" y="205.7">94</text>
</g>
<g font-size="1.5" fill="#000080">
<text x="15.9" y="26">CE0502</text>
<text x="15.9" y="27.7">330UF/2V</text>
<text x="33.2" y="26">C0508</text>
<text x="33.2" y="27.7">10UF/6.3V</text>
<text x="45.3" y="26">C0531</text>
<text x="45.3" y="27.7">10UF/6.3V</text>
<text x="57.4" y="26">C0518</text>
<text x="57.4" y="27.7">10UF/6.3V</text>
<text x="69.4" y="26">C0515</text>
<text x="69.4" y="27.7">10UF/6.3V</text>
<text x="81.5" y="26">C0523</text>
<text x="81.5" y="27.7">10UF/6.3V</text>
<text x="159.3" y="26">JP0501</text>
<text x="155.8" y="31.1">2MM_OPEN_5MIL</text>
<text x="174.8" y="34.7">CE0501</text>
<text x="188.6" y="34.7">C0514</text>
<text x="200.7" y="34.7">C0538</text>
<text x="212.8" y="34.7">C0535</text>
<text x="224.9" y="34.7">C0534</text>
<text x="237" y="34.7">C0537</text>
<text x="249.1" y="34.7">C0536</text>
<text x="261.2" y="34.7">C0533</text>
<text x="174.8" y="36.4">150UF/4V</text>
<text x="188.6" y="36.4">0.1UF/10V</text>
<text x="200.7" y="36.4">0.1UF/10V</text>
<text x="212.8" y="36.4">0.1UF/10V</text>
<text x="224.9" y="36.4">0.1UF/10V</text>
<text x="237" y="36.4">0.1UF/10V</text>
<text x="249.1" y="36.4">0.1UF/10V</text>
<text x="261.2" y="36.4">10UF/6.3V</text>
<text x="33.2" y="45">C0525</text>
<text x="33.2" y="46.7">10UF/6.3V</text>
<text x="45.3" y="45">C0517</text>
<text x="45.3" y="46.7">10UF/6.3V</text>
<text x="57.4" y="45">C0524</text>
<text x="57.4" y="46.7">10UF/6.3V</text>
<text x="69.4" y="45">C0528</text>
<text x="69.4" y="46.7">10UF/6.3V</text>
<text x="81.5" y="45">C0522</text>
<text x="81.5" y="46.7">10UF/6.3V</text>
<text x="33.2" y="64">C0512</text>
<text x="33.2" y="65.7">10UF/6.3V</text>
<text x="45.3" y="64">C0539</text>
<text x="45.3" y="65.7">10UF/6.3V</text>
<text x="57.4" y="64">C0516</text>
<text x="57.4" y="65.7">10UF/6.3V</text>
<text x="69.4" y="64">C0504</text>
<text x="69.4" y="65.7">10UF/6.3V</text>
<text x="81.5" y="64">C0507</text>
<text x="81.5" y="65.7">10UF/6.3V</text>
</g>
<g font-size="1.5" fill="#004080">
<text x="160.1" y="28.8">1</text>
<text x="162.7" y="28.8">2</text>
</g>
<text font-size="1.5" fill="#f00" x="215.6" y="198.1">ASUSTeK COMPUTER INC</text>
<g font-size="1.2">
<text x="29.4" y="1.7">5</text>
<text x="138.5" y="1.7">3</text>
<text x="193.1" y="1.7">2</text>
<text x="247.7" y="1.7">1</text>
<text x=".8" y="28.7">D</text>
<text x="275.4" y="28.7">D</text>
<text x=".8" y="79.7">C</text>
<text x="275.4" y="79.7">C</text>
<text x=".8" y="130.6">B</text>
<text x="275.4" y="130.6">B</text>
<text x=".8" y="181.6">A</text>
<text x="275.4" y="181.6">A</text>
<text x="29.4" y="207.3">5</text>
<text x="138.5" y="207.3">3</text>
<text x="193.1" y="207.3">2</text>
<text x="247.7" y="207.3">1</text>
</g>
</svg>
